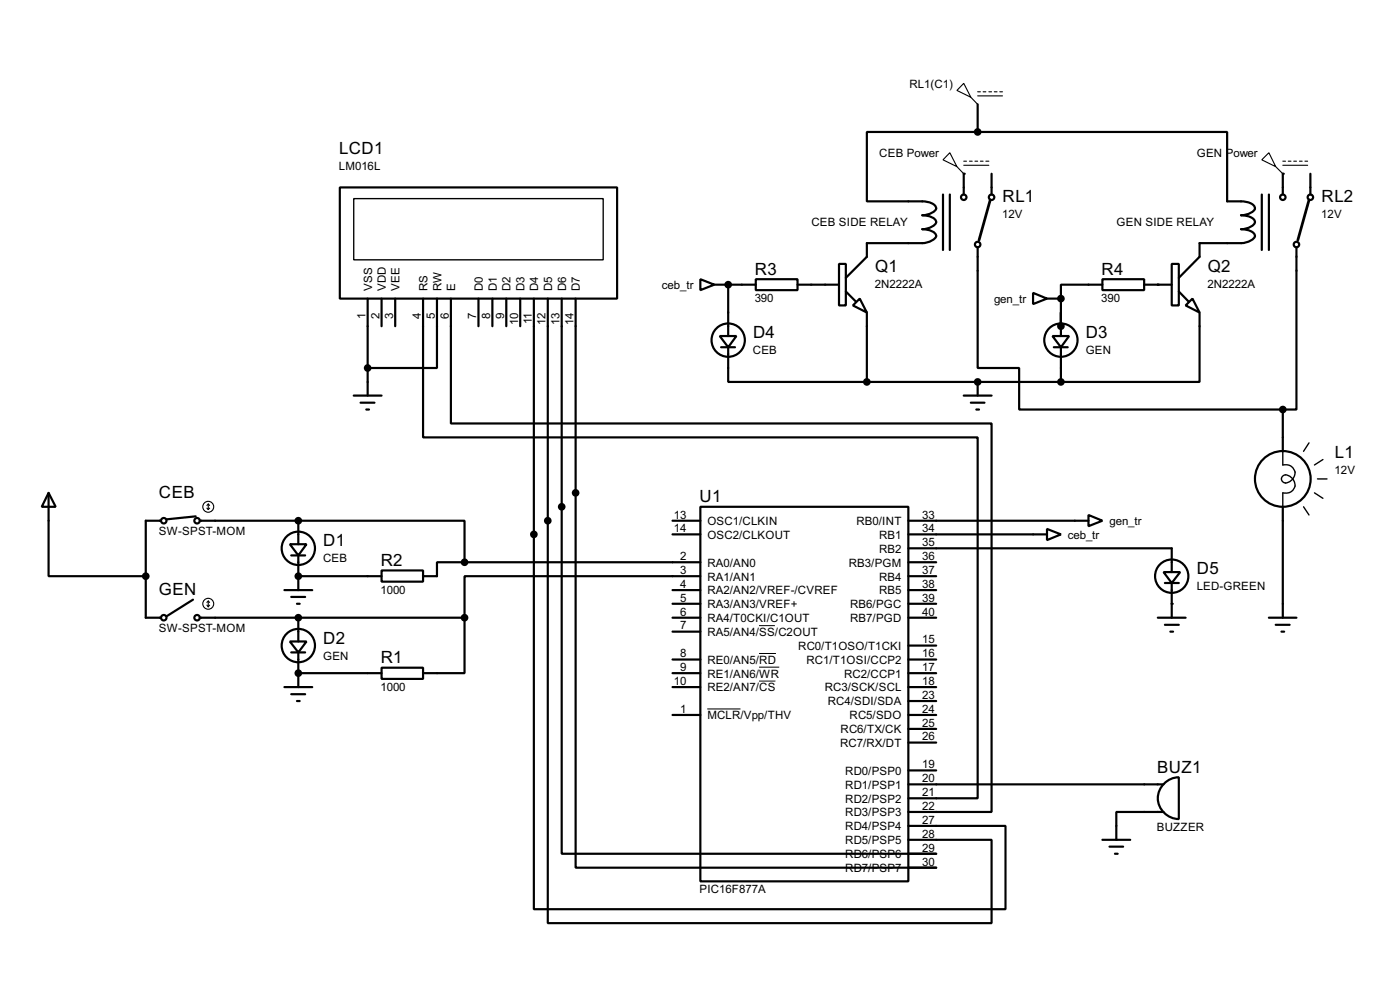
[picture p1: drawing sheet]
<svg xmlns="http://www.w3.org/2000/svg" width="256mm" height="180mm" viewBox="0 0 256 180" stroke-linecap="round" stroke-linejoin="round" font-family="sans-serif">
<g fill="none" stroke="#000" stroke-width=".4">
<path d="M179.1 19.1v5.1M62.3 34.3h50.8v20.4h-50.8zM172.8 35.6v10.2M174 35.6v10.2M176.6 31.8v3.8M179.1 24.2h-20.3v12.7h7.6a8.5 8.5 0 0 1 4.3 .3 .91 .91 0 0 1 .7 1.2 3.3 3.3 0 0 1-2.4 1 3.3 3.3 0 0 1 2.4 .9 .9 .9 0 0 1-.7 1.2l-1.1 .4-.6 .1a3.3 3.3 0 0 1 2.4 .8 .89 .89 0 0 1-.7 1.2l-1.1 .4-.6 .1h-10.2v2.5l-3.8 3.9M179.1 24.2h45.7v12.7a8.5 8.5 0 0 1 4.3 .3 .89 .89 0 0 1 .8 .9 .89 .89 0 0 1-.8 .9l-1.1 .3-.6 .1a3.2 3.2 0 0 1 2.4 .9 .9 .9 0 0 1-.7 1.2l-1.1 .4-.6 .1a3.2 3.2 0 0 1 2.4 .8 .89 .89 0 0 1-.7 1.2l-1.1 .4-.6 .1h-7.6v2.5l-3.8 3.9M181.7 31.8v3.8M231.2 35.6v10.2M232.5 35.6v10.2M235 31.8v3.8M240.1 31.8v3.8"/>
<path d="M67.4 54.7v17.7M69.9 54.7v5M72.4 54.7v5M77.5 54.7v25.4h101.6v66h-12.7M80.1 54.7v12.7h-12.7M82.6 54.7v22.8h99.1v71.1h-15.3M87.7 54.7v5M90.2 54.7v5M92.8 54.7v5M95.3 54.7v5M97.8 54.7v111.7h86.4v-15.2h-17.8M100.4 54.7v114.3h81.3v-15.3h-15.3"/>
<path d="M102.9 54.7v101.6h68.6h-5.1M105.5 54.7v104.1h66h-5.1M128.3 51.1l2.6 1-2.6 1zM130.9 52.1h7.6M133.4 52.1v9.4M138.5 51.1h7.6v2h-7.6zM146.1 52.1h7.6M153.7 48.3h1.3v7.6h-1.3zM155 53.4l1.8 1.8M156.3 55.9l1.2-1.2 1.3 2.5zM158.8 57.2v12.7M179.1 45.3v22.1h7.6v7.6h48.3"/>
<path d="M189.3 53.6l2.5 1.1-2.5 1zM191.8 54.7h2.6M194.4 54.7v6.8M202 51.1h7.6v2h-7.6zM202 52.1h-7.6v2.6M209.6 52.1h5.1M214.7 48.3h1.3v7.6h-1.3zM216 53.4l1.7 1.8M217.2 55.9l1.3-1.2 1.3 2.5zM219.8 57.2v12.7h-25.4M237.5 45.3v29.7h-2.5M64.8 72.4h5.1"/>
<path d="M66.1 73.7h2.5M67.1 75h.5M131.9 61.5h3l-1.5 2.1zM132.1 63.6h2.6M133.4 63.6v6.3h25.4M158.8 69.9h35.6M176.6 72.4h5.1M177.9 73.7h2.5M178.9 75h.5M179.1 69.9v2.5M192.8 61.5h3.1l-1.5 2.1zM193.1 63.6h2.5"/>
<path d="M194.4 63.6v6.3M235 75v7.6M8.9 90.2l1.3 2.6h-2.5zM8.9 90.2v15.3h17.8M29.5 95.3h-2.8v17.8h2.8M35.9 94.5l-5.4 .6M36.6 95.3h18.1M53.1 99.6h3.1l-1.5 2.1zM54.7 95.3h30.4v7.6M54.7 95.3v4.3M123.2 95.3h5.1M123.2 97.8h5.1"/>
<path d="M128.3 92.8h38.1v68.5h-38.1zM166.4 95.3h33M166.4 97.8h25.4M191.8 96.8l2.6 1-2.6 1.1zM199.4 94.3l2.6 1-2.6 1zM235 92.8v20.3M35.4 109.8l-4.9 3M36.6 113.1h48.5M52.1 108h5.1M53.1 117.4h3.1l-1.5 2zM53.4 109.3h2.5M53.4 101.7h2.5"/>
<path d="M53.4 119.4h2.5M54.4 110.5h.5M54.7 105.5h15.2M54.7 101.7v6.3M54.7 113.1v4.3M54.7 119.4v6.4M69.9 104.4h7.6v2.1h-7.6zM85.1 102.9h-5v2.6h-2.6M85.1 113.1v10.1h-7.6M85.1 102.9h43.2M123.2 113.1h5.1M123.2 108h5.1"/>
<path d="M123.2 110.5h5.1M123.2 115.6h5.1M128.3 105.5h-43.2v7.6M166.4 113.1h5.1M166.4 105.5h5.1M166.4 102.9h5.1M166.4 100.4h48.3v4.3M166.4 108h5.1M166.4 110.5h5.1M166.4 118.2h5.1M212.1 113.1h5.1M213.2 104.7h3l-1.5 2z"/>
<path d="M213.4 114.4h2.6M213.4 106.7h2.6M214.4 115.6h.5M214.7 106.7v6.4M232.5 113.1h5M233.7 114.4h2.6M234.8 115.6h.5M52.1 125.8h5.1M53.4 127.1h2.5M54.4 128.3h.5M54.7 123.2h15.2M69.9 122.2h7.6v2.1h-7.6z"/>
<path d="M123.2 123.2h5.1M123.2 125.8h5.1M123.2 120.7h5.1M123.2 130.9h5.1M166.4 123.2h5.1M166.4 125.8h5.1M166.4 128.3h5.1M166.4 120.7h5.1M166.4 135.9h5.1M166.4 133.4h5.1M166.4 130.9h5.1M166.4 143.6h46.8"/>
<path d="M166.4 141h5.1M202 153.7h5.1M203.3 155h2.5M204.3 156.3h.5M213.2 148.6h-8.7v5.1M213.3 143.4a3.8 3.8 0 0 1 2.7-1.1v7.6a3.8 3.8 0 0 1-3.6-2.3 3.8 3.8 0 0 1 .9-4.2z"/>
<circle cx="176.5" cy="36.1" r=".5"/>
<circle cx="181.6" cy="36.1" r=".5"/>
<circle cx="235" cy="36.1" r=".5"/>
<circle cx="240" cy="36.1" r=".5"/>
<circle cx="179.1" cy="44.8" r=".5"/>
<circle cx="237.5" cy="44.8" r=".5"/>
<circle cx="133.4" cy="62.3" r="3.1"/>
<circle cx="194.3" cy="62.3" r="3.1"/>
<circle cx="30" cy="95.3" r=".5"/>
<circle cx="36.1" cy="95.3" r=".5"/>
<circle cx="235" cy="87.7" r="5.1"/>
<circle cx="30" cy="113.1" r=".5"/>
<circle cx="36.1" cy="113.1" r=".5"/>
<circle cx="54.6" cy="118.2" r="3.1"/>
<circle cx="54.6" cy="100.4" r="3.1"/>
<circle cx="214.6" cy="105.5" r="3.1"/>
</g>
<g fill="#000">
<circle cx="176.6" cy="31.8" r=".2"/>
<circle cx="235" cy="31.8" r=".2"/>
<circle cx="133.4" cy="52.1" r=".2"/>
<circle cx="194.4" cy="54.7" r=".2"/>
<circle cx="212.1" cy="52.1" r=".2"/>
<circle cx="179.1" cy="69.9" r=".2"/>
<circle cx="54.7" cy="95.3" r=".2"/>
<circle cx="54.7" cy="105.5" r=".2"/>
<circle cx="54.7" cy="113.1" r=".2"/>
<circle cx="214.7" cy="110.5" r=".2"/>
<circle cx="54.7" cy="123.2" r=".2"/>
</g>
<g fill="#000" stroke="#000" stroke-width=".4">
<circle cx="179.1" cy="24.2" r=".5"/>
<circle cx="133.4" cy="52.1" r=".5"/>
<circle cx="194.3" cy="59.7" r=".5"/>
<circle cx="194.3" cy="54.7" r=".5"/>
<circle cx="67.3" cy="67.4" r=".5"/>
<circle cx="158.8" cy="69.9" r=".5"/>
<circle cx="179.1" cy="69.9" r=".5"/>
<circle cx="194.3" cy="69.9" r=".5"/>
<circle cx="235" cy="75" r=".5"/>
<circle cx="54.6" cy="95.3" r=".5"/>
<circle cx="97.8" cy="97.8" r=".5"/>
<circle cx="100.3" cy="95.3" r=".5"/>
<circle cx="102.9" cy="92.8" r=".5"/>
<circle cx="105.4" cy="90.2" r=".5"/>
<circle cx="26.7" cy="105.5" r=".5"/>
<circle cx="54.6" cy="105.5" r=".5"/>
<circle cx="54.6" cy="113.1" r=".5"/>
<circle cx="85.1" cy="113.1" r=".5"/>
<circle cx="85.1" cy="102.9" r=".5"/>
<circle cx="54.6" cy="123.2" r=".5"/>
</g>
<path d="M64.8 36.4h45.7v11.2h-45.7zM235 82.6v2.5a1.68 1.68 0 0 1 2.2 1.2 1.68 1.68 0 0 1-1.4 2 .76 .76 0 0 1-1-.6 .76 .76 0 0 1 1-.7 1.73 1.73 0 0 1 1.3 1.2 1.73 1.73 0 0 1-.5 1.8l-.9 .2h-.7v2.6M238.8 92.8l1 1.5M239.8 81.1l-1 1.5M240.8 90.2l1.6 1M241.4 87.7h1.7M242.4 84.1l-1.6 1" fill="none" stroke="#000" stroke-width=".25"/>
<g fill="none" stroke="#000" stroke-width=".2">
<path d="M176.6 15.3l1.3 2.5-2.6-1.2zM177.9 17.8l1.2 1.3M179.1 16.8h.5M179.1 17.6h4.6M180.1 16.8h.5M181.2 16.8h.5M182.2 16.8h.5M183.2 16.8h.5M174 28l1.3 2.5-2.5-1.2zM175.3 30.5l1.3 1.3M176.6 29.5h.5M176.6 30.3h4.6"/>
<path d="M177.6 29.5h.5M178.6 29.5h.5M179.6 29.5h.5M180.6 29.5h.6M231.2 29.3l1.3-1.3 1.2 2.5zM233.7 30.5l1.3 1.3M235 29.5h.5M235 30.3h4.6M236 29.5h.5M237 29.5h.5M238.1 29.5h.5M239.1 29.5h.5"/>
<path d="M37.9 93l.3 .3M38.2 92.3v1M38.2 92.3l-.3 .2M38.2 92.3l.2 .2M38.4 93l-.2 .3M37.9 110.8l.3 .3M38.2 110v1.1M38.2 110l-.3 .3M38.2 110l.2 .3M38.4 110.8l-.2 .3"/>
<circle cx="38.1" cy="92.8" r="1"/>
<circle cx="38.1" cy="110.5" r="1"/>
</g>
<path d="M139.1 114.5h2.9M139.1 119.6h3.1M129.6 129.8h6.1M139.1 122.1h3.7M139.1 124.7h3" fill="none" stroke="#000" stroke-width=".18"/>
<path d="M181.4 36.6l-2 7.4M239.8 36.6l-2 7.4" fill="none" stroke="#000" stroke-width=".5"/>
<g font-size="3.5">
<text x="62.1" y="28.2">LCD1</text>
<text x="183.7" y="37">RL1</text>
<text x="242.1" y="37">RL2</text>
<text x="138.3" y="50.3">R3</text>
<text x="160.3" y="49.7">Q1</text>
<text x="201.8" y="50.3">R4</text>
<text x="221.3" y="49.7">Q2</text>
<text x="138" y="61.9">D4</text>
<text x="198.9" y="61.9">D3</text>
<text x="244.6" y="83.9">L1</text>
<text x="29.1" y="91.2">CEB</text>
<text x="128.2" y="92">U1</text>
<text x="59.2" y="100">D1</text>
<text x="69.8" y="103.6">R2</text>
<text x="219.3" y="105.1">D5</text>
<text x="29.1" y="109">GEN</text>
<text x="59.2" y="117.8">D2</text>
<text x="69.8" y="121.4">R1</text>
<text x="212" y="141.5">BUZ1</text>
</g>
<g font-size="2.4">
<text x="166.6" y="16.1">RL1(C1)</text>
<text x="161.1" y="28.8">CEB Power</text>
<text x="219.2" y="28.8">GEN Power</text>
<text x="62.1" y="31">LM016L</text>
<text x="148.6" y="41.4">CEB SIDE RELAY</text>
<text x="183.6" y="40">12V</text>
<text x="204.5" y="41.4">GEN SIDE RELAY</text>
<text x="242.1" y="40">12V</text>
<text x="68.2" y="53.3" transform="rotate(-90 68.2 53.3)">VSS</text>
<text x="70.7" y="53.3" transform="rotate(-90 70.7 53.3)">VDD</text>
<text x="73.2" y="53.3" transform="rotate(-90 73.2 53.3)">VEE</text>
<text x="78.3" y="53.3" transform="rotate(-90 78.3 53.3)">RS</text>
<text x="80.9" y="53.3" transform="rotate(-90 80.9 53.3)">RW</text>
<text x="83.4" y="53.3" transform="rotate(-90 83.4 53.3)">E</text>
<text x="88.5" y="53.3" transform="rotate(-90 88.5 53.3)">D0</text>
<text x="91" y="53.3" transform="rotate(-90 91 53.3)">D1</text>
<text x="93.5" y="53.3" transform="rotate(-90 93.5 53.3)">D2</text>
<text x="96.1" y="53.3" transform="rotate(-90 96.1 53.3)">D3</text>
<text x="98.6" y="53.3" transform="rotate(-90 98.6 53.3)">D4</text>
<text x="101.2" y="53.3" transform="rotate(-90 101.2 53.3)">D5</text>
<text x="103.7" y="53.3" transform="rotate(-90 103.7 53.3)">D6</text>
<text x="106.2" y="53.3" transform="rotate(-90 106.2 53.3)">D7</text>
<text x="121.3" y="52.9">ceb_tr</text>
<text x="160.3" y="52.6">2N2222A</text>
<text x="221.2" y="52.6">2N2222A</text>
<text x="67" y="58.4" transform="rotate(-90 67 58.4)">1</text>
<text x="69.5" y="58.3" transform="rotate(-90 69.5 58.3)">2</text>
<text x="72" y="58.4" transform="rotate(-90 72 58.4)">3</text>
<text x="77.1" y="58.4" transform="rotate(-90 77.1 58.4)">4</text>
<text x="79.7" y="58.4" transform="rotate(-90 79.7 58.4)">5</text>
<text x="82.2" y="58.3" transform="rotate(-90 82.2 58.3)">6</text>
<text x="87.3" y="58.4" transform="rotate(-90 87.3 58.4)">7</text>
<text x="89.8" y="58.4" transform="rotate(-90 89.8 58.4)">8</text>
<text x="92.4" y="58.4" transform="rotate(-90 92.4 58.4)">9</text>
<text x="94.9" y="59.5" transform="rotate(-90 94.9 59.5)">10</text>
<text x="97.4" y="59.3" transform="rotate(-90 97.4 59.3)">11</text>
<text x="100" y="59.5" transform="rotate(-90 100 59.5)">12</text>
<text x="102.5" y="59.5" transform="rotate(-90 102.5 59.5)">13</text>
<text x="105.1" y="59.5" transform="rotate(-90 105.1 59.5)">14</text>
<text x="138.3" y="55.3">390</text>
<text x="182.1" y="55.4">gen_tr</text>
<text x="201.8" y="55.3">390</text>
<text x="137.9" y="64.8">CEB</text>
<text x="198.9" y="64.8">GEN</text>
<text x="244.5" y="86.8">12V</text>
<text x="123.5" y="94.9">13</text>
<text x="169" y="94.9">33</text>
<text x="29.1" y="98">SW-SPST-MOM</text>
<text x="123.5" y="97.4">14</text>
<text x="129.6" y="96.1">OSC1/CLKIN</text>
<text x="129.6" y="98.6">OSC2/CLKOUT</text>
<text x="156.9" y="96.1">RB0/INT</text>
<text x="161" y="101.2">RB2</text>
<text x="161" y="98.6">RB1</text>
<text x="169" y="100">35</text>
<text x="169" y="97.4">34</text>
<text x="195.6" y="98.6">ceb_tr</text>
<text x="203.3" y="96.1">gen_tr</text>
<text x="59.2" y="102.9">CEB</text>
<text x="124.6" y="102.5">2</text>
<text x="124.6" y="105.1">3</text>
<text x="124.6" y="107.6">4</text>
<text x="129.6" y="103.7">RA0/AN0</text>
<text x="129.6" y="106.3">RA1/AN1</text>
<text x="155.5" y="103.7">RB3/PGM</text>
<text x="161" y="106.3">RB4</text>
<text x="169" y="107.6">38</text>
<text x="169" y="105.1">37</text>
<text x="169" y="102.5">36</text>
<text x="69.7" y="108.7">1000</text>
<text x="124.6" y="112.7">6</text>
<text x="124.6" y="110.1">5</text>
<text x="129.6" y="108.8">RA2/AN2/VREF-/CVREF</text>
<text x="129.6" y="113.9">RA4/T0CKI/C1OUT</text>
<text x="129.6" y="111.3">RA3/AN3/VREF+</text>
<text x="155.7" y="113.9">RB7/PGD</text>
<text x="155.7" y="111.3">RB6/PGC</text>
<text x="161" y="108.8">RB5</text>
<text x="169" y="112.7">40</text>
<text x="169" y="110.1">39</text>
<text x="219.2" y="108">LED-GREEN</text>
<text x="29.1" y="115.8">SW-SPST-MOM</text>
<text x="124.6" y="115.2">7</text>
<text x="129.6" y="116.4">RA5/AN4/SS/C2OUT</text>
<text x="146.2" y="119">RC0/T1OSO/T1CKI</text>
<text x="169" y="117.8">15</text>
<text x="59.2" y="120.7">GEN</text>
<text x="123.5" y="125.4">10</text>
<text x="124.6" y="120.3">8</text>
<text x="124.6" y="122.8">9</text>
<text x="129.6" y="121.5">RE0/AN5/RD</text>
<text x="129.6" y="124">RE1/AN6/WR</text>
<text x="147.7" y="121.5">RC1/T1OSI/CCP2</text>
<text x="154.6" y="124">RC2/CCP1</text>
<text x="169" y="120.3">16</text>
<text x="169" y="122.8">17</text>
<text x="169" y="125.4">18</text>
<text x="69.7" y="126.5">1000</text>
<text x="124.6" y="130.5">1</text>
<text x="129.6" y="126.6">RE2/AN7/CS</text>
<text x="129.6" y="131.7">MCLR/Vpp/THV</text>
<text x="151.1" y="126.6">RC3/SCK/SCL</text>
<text x="151.6" y="129.1">RC4/SDI/SDA</text>
<text x="155.6" y="131.7">RC5/SDO</text>
<text x="169" y="130.5">24</text>
<text x="169" y="127.9">23</text>
<text x="153.9" y="136.7">RC7/RX/DT</text>
<text x="154" y="134.2">RC6/TX/CK</text>
<text x="169" y="135.5">26</text>
<text x="169" y="133">25</text>
<text x="154.8" y="141.8">RD0/PSP0</text>
<text x="169" y="140.6">19</text>
<text x="169" y="143.2">20</text>
<text x="154.8" y="144.4">RD1/PSP1</text>
<text x="154.8" y="149.4">RD3/PSP3</text>
<text x="154.8" y="146.9">RD2/PSP2</text>
<text x="169" y="148.2">22</text>
<text x="169" y="145.7">21</text>
<text x="154.8" y="154.5">RD5/PSP5</text>
<text x="154.8" y="152">RD4/PSP4</text>
<text x="169" y="155.9">29</text>
<text x="169" y="153.3">28</text>
<text x="169" y="150.8">27</text>
<text x="211.9" y="152.1">BUZZER</text>
<text x="154.8" y="159.6">RD7/PSP7</text>
<text x="154.8" y="157.1">RD6/PSP6</text>
<text x="169" y="158.4">30</text>
<text x="128.1" y="163.5">PIC16F877A</text>
</g>
</svg>
